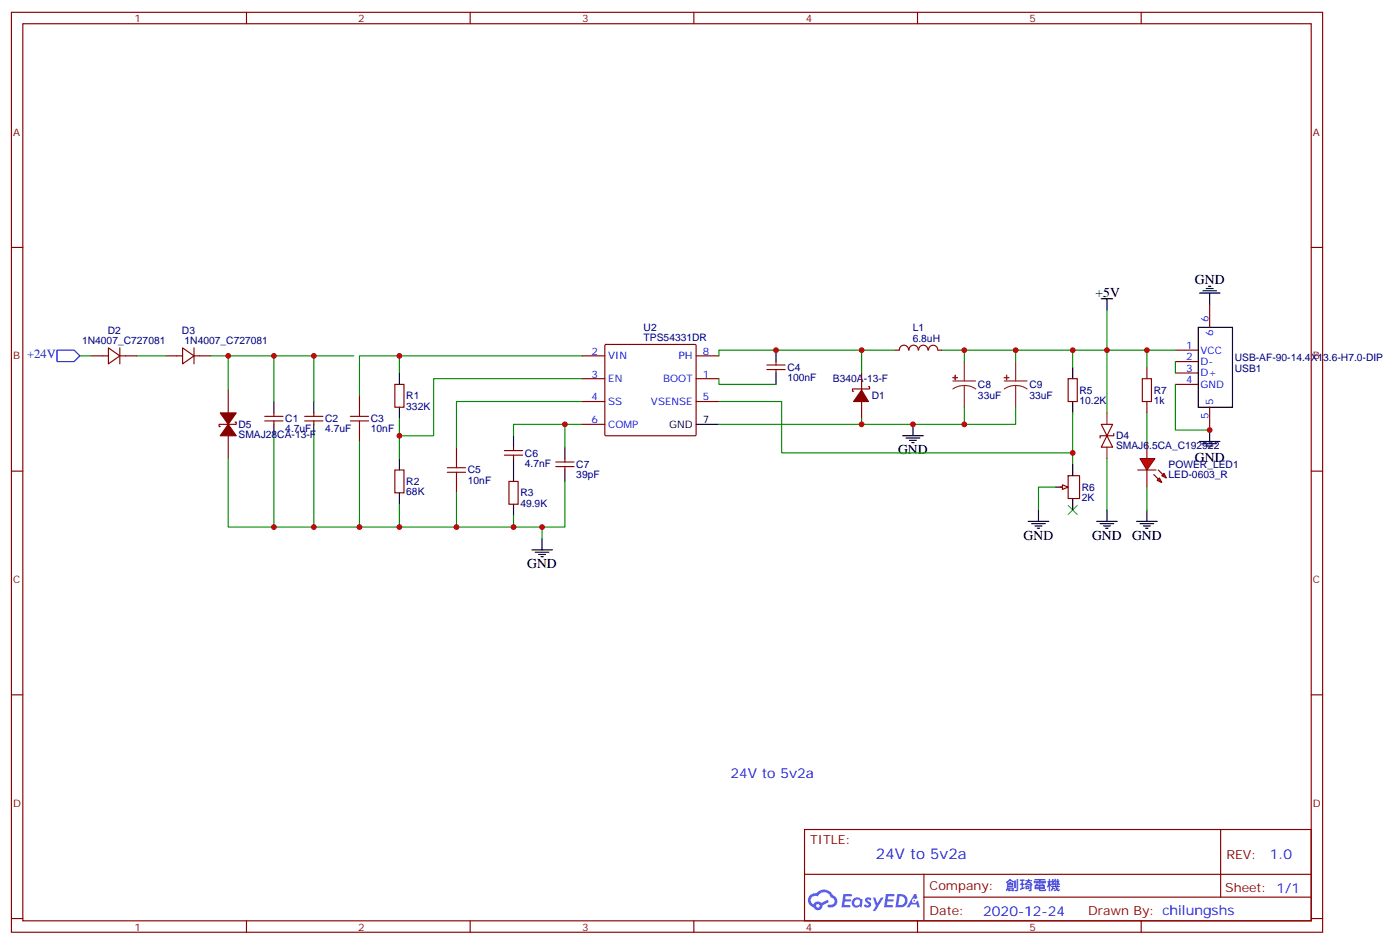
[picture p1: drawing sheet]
<svg xmlns="http://www.w3.org/2000/svg" width="433mm" height="292mm" viewBox="0 0 433 292" stroke-linecap="round" stroke-linejoin="round" font-family="sans-serif">
<g fill="none" stroke="#870000" stroke-width=".35">
<path d="M3.5 3.8h405.4v284.3h-405.4zM7.1 7.3h398.2v277.3h-398.2zM76.2 3.8v3.5M145.3 3.8v3.5M214.5 3.8v3.5M283.6 3.8v3.5M352.8 3.8v3.5M3.5 76.5h3.6M405.3 76.5h3.6M3.5 145.6h3.6M405.3 145.6h3.6M3.5 214.8h3.6"/>
<path d="M405.3 214.8h3.6M248.7 256.4h156.6v28.2h-156.6zM377.3 256.4v20.9M248.7 270.2h156.5M285.6 277.3h119.6M285.6 270.2v14.2M3.5 283.9h3.6M76.2 284.6v3.5M145.3 284.6v3.5M214.5 284.6v3.5M283.6 284.6v3.5M352.8 284.6v3.5"/>
<path d="M405.3 283.9h3.6"/>
</g>
<g fill="#5487ff">
<path d="M267.7 277.6a1.22 1.22 0 0 1 1.7 .2l-.4 .6a.47 .47 0 0 0-.3-.4 .47 .47 0 0 0-.5 .2l.1 .2a1.14 1.14 0 0 1 .8 1.8 1.14 1.14 0 0 1-1.9 0l-.2-.2 .5-.6 .7 .5a.29 .29 0 0 0 .3-.3 .29 .29 0 0 0-.2-.3 1.04 1.04 0 0 1-.6-1.7z"/>
<path d="M260.7 276.3h2.4l.3 .2-.2 .5-1.8 .1-.1 .8h1.5l.3 .4-.3 .4h-1.6l-.2 1.1h1.7l.2 .3-.2 .3-2.6 .1z"/>
<path d="M273.8 276.3h2.4l.3 .2-.1 .5-1.8 .1-.2 .8h1.6l.3 .4-.4 .4h-1.6l-.1 1.1h1.7l.2 .3-.2 .3-2.6 .1z"/>
<path d="M282.6 276.3h.7l.3 1.3-.6 .3a.69 .69 0 0 0-1 .3 .69 .69 0 0 0 .4 .9 .69 .69 0 0 0 .9-.6l.5-.2 .6 2.2h-.8l-.2-.9h-1.8l-.5 .9h-.8z"/>
<path d="M269.8 277.4h.8l.6 1.8 1.1-1.8h.9l-2.6 4.2h-.8l.9-1.5z"/>
<path d="M277.4 276.3l-.6 4.2h1.3a2.11 2.11 0 0 0 2.5-2.1 2.11 2.11 0 0 0-2.5-2.1zM278.1 277.1a1.43 1.43 0 0 1 1.6 1.6 1.43 1.43 0 0 1-2 1.1z"/>
<path d="M263.7 277.9a1.54 1.54 0 0 0-.1 2.2 1.54 1.54 0 0 0 2.2 .1l.6 .3 .3-2.3-.6-.3a1.49 1.49 0 0 0-2.4 0zM264 278.9a.94 .94 0 0 1 1.8 0 .94 .94 0 0 1-1.8 0z"/>
<path d="M250.4 276.7a2.18 2.18 0 0 0 1.1 3.7 1.44 1.44 0 0 0 1.6 .9 1.44 1.44 0 0 0 1.2-1.4l2-1.1-.5-.7-1.9 1a1.47 1.47 0 0 0-2.4 .4 1.39 1.39 0 0 1-.7-1.9 1.39 1.39 0 0 1 2-.5 2.12 2.12 0 0 1 2.2-1.3 2.12 2.12 0 0 1 1.9 1.7 1.14 1.14 0 0 1 1.1 1.4 1.14 1.14 0 0 1-1.7 .7 .43 .43 0 0 0-.5 .4 .43 .43 0 0 0 .4 .5 1.98 1.98 0 0 0 2.5-1.2 1.98 1.98 0 0 0-1.2-2.6 3.1 3.1 0 0 0-5.3-.6l-.9 .1zM252.3 280a.55 .55 0 0 1 1.1 0 .55 .55 0 0 1-1.1 0z"/>
<circle cx="282.6" cy="278.4" r=".26"/>
</g>
<g fill="none" stroke="#870000" stroke-width=".35">
<path d="M373.9 94.1v7.1M179.9 117.1h7.1M179.9 110h7.1M187 106.6l.3-.1h27.7l.2 .3-.1 27.7-.3 .2-27.7-.1-.1-.3zM215.2 117.1h7M215.2 110h7M237.1 112.8h5.6M237.1 114.2h5.6M239.9 111.8v1M239.9 114.2v1.1M266.3 115.3v5.3M268.5 119.5h.3v.7h-5.3v.7h.4"/>
<path d="M330.2 117.1h2.8v7h-2.8zM363.4 108.2h7M363.4 111.8h7M363.4 115.3h7M363.4 118.8h7M155.9 139.3h5.7M158.7 138.2v1.1M179.9 124.1h7.1M179.9 131.2h7.1M215.2 124.1h7M266.3 124.1v5.3M373.9 125.9v7"/>
<path d="M155.9 140.7h5.7M157.3 148.8h2.9v7.1h-2.9zM158.7 140.7v1M171.8 142.8h5.6M171.8 144.2h5.6M174.6 141.7v1.1M174.6 144.2v1.1"/>
</g>
<g fill="none" stroke="#000" stroke-width=".35">
<path d="M370.8 90.6h6.3M371.8 89.9h4.3M372.9 89.2h2.1M373.6 88.5h.7M373.9 90.6v3.5M239.9 108.2v3.6M239.9 115.3v3.5M331.6 113.5v3.6M370.4 101.2h10.6v24.7h-10.6zM158.7 134.7v3.5M174.6 138.2v3.5M215.2 131.2h7"/>
<path d="M279 134.7h6.4M280.1 135.4h4.2M281.2 136.1h2.1M281.9 136.8h.7M282.2 131.2v3.5M331.6 124.1v3.5M370.8 136.5h6.3M371.8 137.2h4.3M372.9 137.9h2.1M373.6 138.6h.7M373.9 132.9v3.6M158.7 141.7v7.1"/>
<path d="M158.7 155.9v3.5M174.6 145.3v3.5M354.5 157.6v3.5M164.4 170h6.3M165.5 170.7h4.2M166.5 171.4h2.1M167.2 172.1h.7M167.6 166.4v3.6M351.4 161.1h6.3M352.4 161.9h4.3M353.5 162.6h2.1M354.2 163.3h.7"/>
</g>
<g fill="none" stroke="#008700" stroke-width=".35">
<path d="M222.2 110v-1.8h44.1v7.1M222.2 117.1v1.7h17.7M266.3 108.2h10.6M291 108.2h7.1v3.6M298.1 108.2h15.9v3.6M314 108.2h17.6v5.3M174.6 131.2h-15.9v3.5M179.9 131.2h-5.3v7M266.3 129.4v1.8h-44.1M266.3 131.2h31.8M298.1 125.9v5.3h15.9v-5.3M331.6 127.6v15.9"/>
<path d="M158.7 159.4v3.5h8.9v3.5M174.6 148.8v14.1h-7M354.5 150.6v7"/>
</g>
<path d="M266.3 120.6l2.2 3.5h-4.6z" fill="#870000" stroke="#870000" stroke-width=".35"/>
<path d="M294.6 117.8h7M298.1 119.2l1.8 .2 1.7 .8M298.1 119.2l-1.9 .2-1.6 .8M298.1 111.8v6M298.1 119.2v6.7M310.4 117.8h7.1M314 119.2l1.8 .2 1.7 .8M314 119.2l-1.9 .2-1.7 .8M314 111.8v6M314 119.2v6.7" fill="none" stroke="#8c2424" stroke-width=".35"/>
<g fill="#8c2424" stroke="#8c2424" stroke-width=".35">
<path d="M294.6 116.7h1.4z"/>
<path d="M295.3 116v1.4z"/>
<path d="M310.4 116.7h1.5z"/>
<path d="M311.1 116l.1 1.4z"/>
</g>
<g fill="#f00" stroke="#870000" stroke-width=".35">
<path d="M352.4 141.7h4.6l-2.5 3.6z"/>
<path d="M351.7 145.3h5.7z"/>
</g>
<g fill="#870000" stroke="#870000" stroke-width=".35">
<path d="M358.1 145.3l1.4 1.4z"/>
<path d="M356.7 146.7l1.4 1.4z"/>
</g>
<g fill="#f00" stroke="#870000" stroke-width=".35">
<path d="M359.1 147l.7-.7 .7 1.4z"/>
<path d="M357.7 148.4l.7-.7 .7 1.5z"/>
</g>
<g fill="none" stroke="#870000" stroke-width=".35">
<path d="M28.2 110h5.3M33.5 107.5l3.5 2.5-3.5 2.5zM37 110h5.3M37 107.5v5M51.2 110h5.2M56.4 107.5l3.6 2.5-3.6 2.5zM60 110h5.3M60 107.5v5M122.1 118.8h2.8v7.1h-2.8zM276.9 108.2h1.1M278 108.2a1.41 1.41 0 0 1 1.4-1.5 1.41 1.41 0 0 1 1.4 1.5M281 108.2a1.41 1.41 0 0 1 1.4-1.5 1.41 1.41 0 0 1 1.4 1.5"/>
<path d="M284 108.2a1.41 1.41 0 0 1 1.4-1.5 1.41 1.41 0 0 1 1.4 1.5M287.1 108.2a1.41 1.41 0 0 1 1.4-1.5 1.41 1.41 0 0 1 1.4 1.5M290 108.2h1M354.5 113.5v3.6M70.6 120.6v7M70.6 134.7v7M72.7 130.5h.3v.7h-5.3v.7h.4M81.8 128.7h5.7M81.8 130.1h5.7M84.7 127.6v1.1M84.7 130.1v1.1M94.2 128.7h5.6"/>
<path d="M94.2 130.1h5.6M97 127.6v1.1M97 130.1v1.1M111.1 122.3v3.6M111.1 132.9v3.6M141.1 138.2v3.5M340.4 131.2h3.6l-1.8 3.5zM342.2 134.7l1.8 3.5h-3.6zM344.3 134v.7h-4.2v.7M354.5 124.1v3.5M354.5 136.5v5.2M122.1 145.3h2.8v7h-2.8z"/>
<path d="M141.1 148.8v3.5M327.7 150.6h1.8M330.2 147h3.5v7.1h-3.5zM354.5 145.3v5.3"/>
</g>
<g fill="none" stroke="#008700" stroke-width=".35">
<path d="M342.2 95.9v12.3h12.3v5.3M24.7 110h3.5M42.3 110h8.9M65.3 110h19.4M70.6 110v10.6M97 110h-12.3v14.1M109.4 110h-12.4v14.1M123.5 110h-12.4v12.3M179.9 110h-56.4v5.3M179.9 117.1h-45.8v17.6h-10.6v-5.3M331.6 108.2h10.6v19.4M354.5 108.2h8.9"/>
<path d="M363.4 118.8v14.1h10.5M363.4 111.8v3.5M84.7 134.7v28.2h12.3M97 134.7v28.2h26.5M111.1 136.5v26.4M123.5 134.7v7M179.9 124.1h-38.8v14.1M222.2 124.1h19.5v15.9h89.9M354.5 127.6v8.9M70.6 141.7v21.2h14.1M123.5 155.9v7h17.6M141.1 152.3v10.6h17.6"/>
<path d="M326.3 150.6h-5.3v7M342.2 141.7v15.9"/>
</g>
<path d="M353.1 117.1h2.9v7h-2.9zM108.3 128.7h5.6M108.3 130.1h5.6M111.1 125.9v2.8M111.1 130.1v2.8M138.3 144.6h5.6M138.3 146h5.6M141.1 141.7v2.9M141.1 146v2.8" fill="none" stroke="#a10000" stroke-width=".35"/>
<g fill="none" stroke="#000" stroke-width=".35">
<path d="M340.4 92.4h3.6M342.2 92.4v3.5M123.5 115.3v3.5M84.7 124.1v3.5M84.7 131.2v3.5M97 124.1v3.5M97 131.2v3.5M123.5 125.9v3.5M123.5 141.7v3.6M123.5 152.3v3.6M321 157.6v3.5M326.3 150.6h3.5"/>
<path d="M331.6 143.5v3.5M331.6 154.1v3.5M342.2 157.6v3.5M317.9 161.1h6.3M318.9 161.9h4.2M320 162.6h2.1M320.7 163.3h.7M339 161.1h6.4M340.1 161.9h4.2M341.1 162.6h2.2M341.8 163.3h.7"/>
</g>
<path d="M342.2 127.6v3.6M342.2 138.2v3.5" fill="none" stroke="#8c2424" stroke-width=".35"/>
<g fill="#870000" stroke="#870000" stroke-width=".35">
<path d="M70.6 131.2l2.4 3.5h-4.9z"/>
<path d="M68.1 127.6h4.9l-2.4 3.6z"/>
</g>
<path d="M17.6 108.2h5.3l1.8 1.8-1.8 1.8h-5.3z" fill="none" stroke="#00f" stroke-width=".35"/>
<path d="M330.2 156.2l2.8 2.8M333 156.2l-2.8 2.8" fill="none" stroke="#3c3" stroke-width=".35"/>
<path d="M328.4 149.9l1.8 .7-1.8 .7z" fill="#f0f0f0" stroke="#870000" stroke-width=".35"/>
<g fill="#c00">
<circle cx="239.9" cy="108.2" r=".88"/>
<circle cx="266.3" cy="108.2" r=".88"/>
<circle cx="298.1" cy="108.2" r=".88"/>
<circle cx="266.3" cy="131.2" r=".88"/>
<circle cx="298.1" cy="131.2" r=".88"/>
<circle cx="282.2" cy="131.2" r=".88"/>
<circle cx="314" cy="108.2" r=".88"/>
<circle cx="174.6" cy="131.2" r=".88"/>
<circle cx="167.6" cy="162.9" r=".88"/>
<circle cx="373.9" cy="132.9" r=".88"/>
<circle cx="158.8" cy="162.9" r=".88"/>
<circle cx="123.5" cy="134.7" r=".88"/>
<circle cx="141.1" cy="162.9" r=".88"/>
<circle cx="123.5" cy="110" r=".88"/>
<circle cx="70.6" cy="110" r=".88"/>
<circle cx="331.6" cy="108.2" r=".88"/>
<circle cx="342.2" cy="108.2" r=".88"/>
<circle cx="354.5" cy="108.2" r=".88"/>
<circle cx="123.5" cy="162.9" r=".88"/>
<circle cx="111.1" cy="162.9" r=".88"/>
<circle cx="97" cy="162.9" r=".88"/>
<circle cx="97" cy="110" r=".88"/>
<circle cx="84.7" cy="110" r=".88"/>
<circle cx="84.7" cy="162.9" r=".88"/>
<circle cx="331.6" cy="140" r=".88"/>
</g>
<text font-size="4.6" fill="#00f" x="270.8" y="265.4">24V to 5v2a</text>
<g font-size="4.2">
<text x="369.4" y="87.7">GND</text>
<text x="338.7" y="91.7">+5V</text>
<text x="277.6" y="140.3">GND</text>
<text x="369.4" y="142.9">GND</text>
<text x="316.4" y="166.8">GND</text>
<text x="337.6" y="166.8">GND</text>
<text x="350" y="166.8">GND</text>
<text x="163" y="175.6">GND</text>
</g>
<g font-size="4.2" fill="#00f">
<text x="225.8" y="240.5">24V to 5v2a</text>
<text x="392.5" y="265.7">1.0</text>
<text x="310.9" y="275.2">創琦電機</text>
<text x="304" y="283">2020-12-24</text>
</g>
<text font-size="3.9" fill="#00f" x="8.4" y="110.7">+24V</text>
<g font-size="3.9" fill="#800">
<text x="250.5" y="261">TITLE:</text>
<text x="379.1" y="265.7">REV:</text>
<text x="287.4" y="275.2">Company:</text>
<text x="378.7" y="275.8">Sheet: 1/1</text>
<text x="287.4" y="282.9">Date:</text>
<text x="336.4" y="282.9">Drawn By: chilungshs</text>
</g>
<g font-size="3.2" fill="#800">
<text x="41.6" y="6.8">1</text>
<text x="110.8" y="6.8">2</text>
<text x="179.9" y="6.8">3</text>
<text x="249.1" y="6.8">4</text>
<text x="318.2" y="6.8">5</text>
<text x="4.1" y="41.9">A</text>
<text x="405.9" y="41.9">A</text>
<text x="4.1" y="111.1">B</text>
<text x="405.9" y="111.1">B</text>
<text x="4.1" y="180.2">C</text>
<text x="405.9" y="180.2">C</text>
<text x="4.1" y="249.3">D</text>
<text x="405.9" y="249.3">D</text>
<text x="41.6" y="287.6">1</text>
<text x="110.8" y="287.6">2</text>
<text x="179.9" y="287.6">3</text>
<text x="249.1" y="287.6">4</text>
<text x="318.2" y="287.6">5</text>
</g>
<g font-size="3.2" fill="#00f">
<text x="373.6" y="99.4" transform="rotate(-90 373.6 99.4)">6</text>
<text x="366.6" y="107.9">1</text>
<text x="375" y="103.9" transform="rotate(-90 375 103.9)">6</text>
<text x="182.8" y="109.6">2</text>
<text x="188" y="111.1">VIN</text>
<text x="209.8" y="111.1">PH</text>
<text x="217.3" y="109.6">8</text>
<text x="366.6" y="111.4">2</text>
<text x="371.1" y="109.3">VCC</text>
<text x="371.1" y="112.8">D-</text>
<text x="182.8" y="116.7">3</text>
<text x="188" y="118.1">EN</text>
<text x="205" y="118.1">BOOT</text>
<text x="217.3" y="116.7">1</text>
<text x="366.6" y="114.9">3</text>
<text x="366.6" y="118.5">4</text>
<text x="371.1" y="116.3">D+</text>
<text x="371.1" y="119.9">GND</text>
<text x="182.8" y="123.8">4</text>
<text x="188" y="125.2">SS</text>
<text x="201.2" y="125.2">VSENSE</text>
<text x="217.3" y="123.8">5</text>
<text x="375" y="125.2" transform="rotate(-90 375 125.2)">5</text>
<text x="182.8" y="130.8">6</text>
<text x="373.6" y="129.6" transform="rotate(-90 373.6 129.6)">5</text>
<text x="188" y="132.2">COMP</text>
</g>
<g font-size="3.2" fill="#000080">
<text x="25.4" y="106.5">1N4007_C727081</text>
<text x="33.3" y="103.3">D2</text>
<text x="56.3" y="103.3">D3</text>
<text x="57.1" y="106.5">1N4007_C727081</text>
<text x="199" y="105.4">TPS54331DR</text>
<text x="199" y="102.2">U2</text>
<text x="282.2" y="105.6">6.8uH</text>
<text x="282.2" y="102.5">L1</text>
<text x="381.7" y="111.6">USB-AF-90-14.4X13.6-H7.0-DIP</text>
<text x="243.4" y="117.9">100nF</text>
<text x="243.4" y="114.7">C4</text>
<text x="257.5" y="118.2">B340A-13-F</text>
<text x="302.3" y="119.9">C8</text>
<text x="318.2" y="119.9">C9</text>
<text x="381.7" y="114.9">USB1</text>
<text x="125.6" y="123.4">R1</text>
<text x="269.5" y="123.4">D1</text>
<text x="302.3" y="123.2">33uF</text>
<text x="318.2" y="123.2">33uF</text>
<text x="333.7" y="124.9">10.2K</text>
<text x="333.7" y="121.7">R5</text>
<text x="356.7" y="124.9">1k</text>
<text x="356.7" y="121.7">R7</text>
<text x="88.2" y="130.5">C1</text>
<text x="100.5" y="130.5">C2</text>
<text x="114.7" y="130.5">C3</text>
<text x="125.6" y="126.6">332K</text>
<text x="73.7" y="135.4">SMAJ28CA-13-F</text>
<text x="73.7" y="132.2">D5</text>
<text x="88.2" y="133.6">4.7uF</text>
<text x="100.5" y="133.6">4.7uF</text>
<text x="114.7" y="133.6">10nF</text>
<text x="345" y="135.7">D4</text>
<text x="162.3" y="141.1">C6</text>
<text x="345" y="138.9">SMAJ6.5CA_C192922</text>
<text x="125.6" y="149.9">R2</text>
<text x="144.6" y="149.5">10nF</text>
<text x="144.6" y="146.3">C5</text>
<text x="162.3" y="144.3">4.7nF</text>
<text x="178.2" y="147.9">39pF</text>
<text x="178.2" y="144.6">C7</text>
<text x="361.2" y="147.7">LED-0603_R</text>
<text x="361.2" y="144.6">POWER_LED1</text>
<text x="125.6" y="153">68K</text>
<text x="160.9" y="153.5">R3</text>
<text x="334.4" y="154.9">2K</text>
<text x="334.4" y="151.7">R6</text>
<text x="160.9" y="156.7">49.9K</text>
</g>
<g font-size="3.2">
<text x="217.3" y="130.8">7</text>
<text x="206.9" y="132.2">GND</text>
</g>
</svg>
